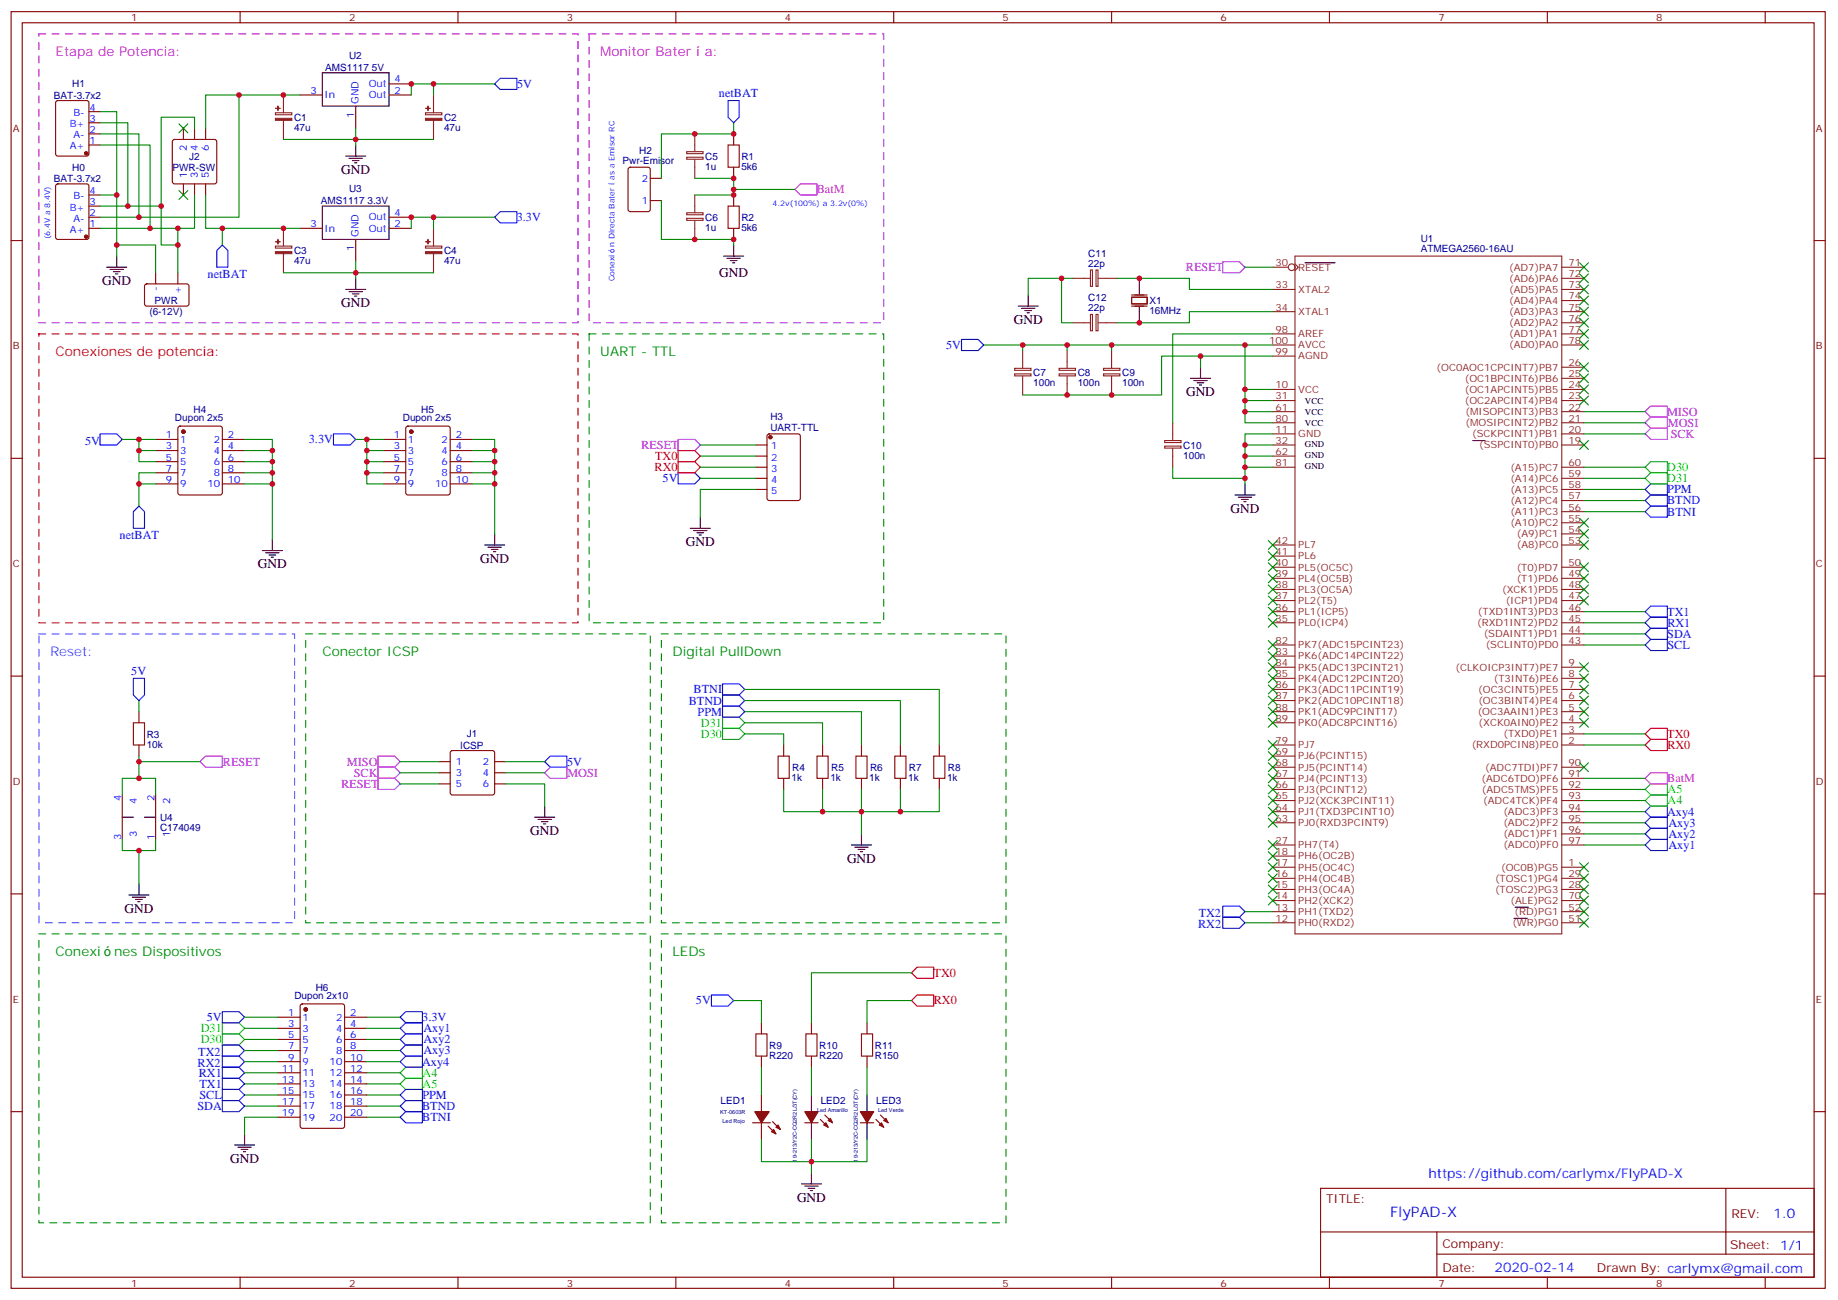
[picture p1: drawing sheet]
<svg xmlns="http://www.w3.org/2000/svg" width="583mm" height="413mm" viewBox="0 0 583 413" stroke-linecap="round" stroke-linejoin="round" font-family="sans-serif">
<path d="M12.3 10.8h171.1v91.7h-171.1zM187 10.8h93.5v91.7h-93.5z" fill="none" stroke="#90f" stroke-width=".35" stroke-dasharray="2.1 2.1"/>
<path d="M12.3 201.3h81.2v91.7h-81.2z" fill="none" stroke="#09f" stroke-width=".35" stroke-dasharray="2.1 2.1"/>
<path d="M187 106h93.5v91.7h-93.5zM97 201.3h109.4v91.7h-109.4zM209.9 201.3h109.4v91.7h-109.4zM12.3 296.5h194.1v91.7h-194.1zM209.9 296.5h109.4v91.7h-109.4z" fill="none" stroke="#090" stroke-width=".35" stroke-dasharray="2.1 2.1"/>
<path d="M12.3 106h171.1v91.7h-171.1z" fill="none" stroke="#f00" stroke-width=".35" stroke-dasharray="2.1 2.1"/>
<g fill="none" stroke="#870000" stroke-width=".35">
<path d="M3.5 3.7h575.8v405.3h-575.8zM7.1 7.2h568.6v398.3h-568.6zM76.2 3.7v3.5M145.3 3.7v3.5M214.5 3.7v3.5M283.6 3.7v3.5M352.8 3.7v3.5M421.9 3.7v3.5M491.1 3.7v3.5M560.2 3.7v3.5M17.9 32.1l.4-.2h9.2l.7 .5v16.5l-.4 .6-9.5 .1-.6-.5-.1-16.5zM28.2 39h3.5"/>
<path d="M28.2 35.5h3.5M95.2 30.2h7.1M112.9 33.7v7M123.5 30.2h7M123.5 26.6h7M17.9 58.6l.4-.2h9.2l.7 .4v16.5l-.4 .7h-9.5l-.6-.4-.1-16.5zM28.2 46h3.5M28.2 42.5h3.5M54.9 44.5l.5-.2h12.7l.5 .2 .2 .5v12.7l-.2 .5-.5 .2h-12.7l-.5-.2-.2-.5v-12.7zM58.2 40.7v3.6M58.2 58.4v3.5M61.7 40.7v3.6"/>
<path d="M61.7 58.4v3.5M65.3 40.7v3.6M65.3 58.4v3.5M199.6 53.3l.4-.2h5.7l.6 .4 .1 13-.5 .6-5.9 .1-.6-.5-.1-12.9zM206.4 56.6h3.5M232.8 42.5v3.5M232.8 53.1v3.5M3.5 76.4h3.6M28.2 72.5h3.5M28.2 69h3.5M28.2 65.4h3.5M28.2 61.9h3.5"/>
<path d="M95.2 72.5h7.1M112.9 76v7.1M123.5 72.5h7M123.5 69h7M206.4 63.7h3.5M232.8 61.9v3.5M232.8 72.5v3.5M575.7 76.4h3.6M46.1 90.3l.5-.2 12.9 .1 .5 .6-.1 6-.6 .4-13-.1-.4-.6v-5.7zM49.4 86.6v3.5M56.4 86.6v3.5M359.1 94.4h5v2.1h-5z"/>
<path d="M359.1 97.2h5M359.1 93.7h5M49.4 139.5h7M56.7 135.5l.4-.2h12.7l.7 .4 .1 20.8-.5 .6-13 .1-.6-.5-.1-20.7zM70.6 139.5h7M121.7 139.5h7.1M129 135.5l.5-.2h12.7l.6 .4 .1 20.8-.5 .6-12.9 .1-.7-.5v-20.7zM142.9 139.5h7M243.7 138l.4-.2h9.2l.6 .4 .1 20-.5 .7h-9.4l-.6-.4-.1-20zM3.5 145.5h3.6M49.4 143.1h7M49.4 146.6h7"/>
<path d="M49.4 150.1h7M49.4 153.6h7M70.6 143.1h7M70.6 146.6h7M70.6 150.1h7M70.6 153.6h7M121.7 143.1h7.1M121.7 146.6h7.1M121.7 150.1h7.1M121.7 153.6h7.1M142.9 143.1h7M142.9 146.6h7"/>
<path d="M142.9 150.1h7M142.9 153.6h7M239.9 141.3h3.5M239.9 144.8h3.5M239.9 148.3h3.5M239.9 151.9h3.5M239.9 155.4h3.5M575.7 145.5h3.6M3.5 214.7h3.6M575.7 214.7h3.6M44.1 226v3.5M44.1 236.5v3.6"/>
<path d="M143.1 238.5l.5-.2h12.7l.5 .2 .2 .5v12.7l-.2 .5-.5 .2h-12.7l-.5-.2-.2-.5v-12.7zM248.7 236.5v3.6M261.1 236.5v3.6M273.4 236.5v3.6M285.8 236.5v3.6M298.1 236.5v3.6M38.8 252.4v14.1M49.4 252.4v14.1M139.3 241.8h3.6M139.3 245.4h3.6M139.3 248.9h3.6M157 241.8h3.5"/>
<path d="M157 245.4h3.5M157 248.9h3.5M248.7 247.1v3.5M261.1 247.1v3.5M273.4 247.1v3.5M285.8 247.1v3.5M298.1 247.1v3.5M3.5 283.8h3.6M575.7 283.8h3.6M95.5 318.9l.5-.2h12.7l.6 .5 .1 38.3-.5 .7h-12.9l-.7-.4-.1-38.4zM88.2 323h7M88.2 326.5h7"/>
<path d="M88.2 330h7M88.2 333.6h7M88.2 337.1h7M109.4 323h7M109.4 326.5h7M109.4 330h7M109.4 333.6h7M109.4 337.1h7M241.7 324.7v3.6M241.7 335.3v3.5M257.5 324.7v3.6M257.5 335.3v3.5"/>
<path d="M275.2 324.7v3.6M275.2 335.3v3.5M3.5 353h3.6M88.2 340.6h7M88.2 344.1h7M88.2 347.7h7M88.2 351.2h7M88.2 354.7h7M109.4 340.6h7M109.4 344.1h7M109.4 347.7h7M109.4 351.2h7"/>
<path d="M109.4 354.7h7M238.8 356.5h5.7M241.7 347.7v5.3M241.7 356.5v5.3M243.8 357.5l2.4 2.5M245.2 356.1l2.4 2.5M255.4 356.5h4.2M260.3 355.4l2.5 2.5M261.8 354l2.4 2.5M273 356.5h4.3M278 355.4l2.5 2.5M279.4 354l2.5 2.5"/>
<path d="M575.7 353h3.6M419.1 377.3h156.6v28.2h-156.6zM547.7 377.3v20.9M419.1 391.1h156.5M456 398.2h119.6M456 391.1v14.2M76.2 405.5v3.5M145.3 405.5v3.5M214.5 405.5v3.5M283.6 405.5v3.5M352.8 405.5v3.5M421.9 405.5v3.5"/>
<path d="M491.1 405.5v3.5M560.2 405.5v3.5"/>
</g>
<g fill="none" stroke="#8c2424" stroke-width=".35">
<path d="M87.4 35.8h5.2v.6h-5.2zM90 30.2v5.6M90 38.3v6M135 35.8h5.2v.6h-5.2zM137.6 30.2v5.6M137.6 38.3v6M217.9 49.9h5.2v.7h-5.2zM217.9 48.2h5.2v.6h-5.2zM220.5 42.5v5.7M220.5 50.6v6M87.4 78.1h5.2v.7h-5.2zM90 72.5v5.6"/>
<path d="M135 78.1h5.2v.7h-5.2zM137.6 72.5v5.6M217.9 69.3h5.2v.7h-5.2zM217.9 67.6h5.2v.6h-5.2zM220.5 61.9v5.7M220.5 70v6M90 80.6v6M137.6 80.6v6M340.4 88.4h5.7M346.1 85.7h.6v5.2h-.6zM346.1 99.8h.6v5.2h-.6zM347.8 85.7h.7v5.2h-.7z"/>
<path d="M347.8 99.8h.7v5.2h-.7zM348.5 88.4h6M403.9 99h7.1M403.9 91.9h7.1M403.9 84.8h5M411 83.8l1 1-1 1.1M411 81.3h84.7v215.2h-84.7zM495.7 99h7M495.7 95.4h7M495.7 91.9h7M495.7 88.4h7M495.7 84.8h7"/>
<path d="M322 118.7h5.2v.6h-5.2zM322 116.9h5.2v.7h-5.2zM324.6 111.3v5.6M324.6 119.4v6M336.1 118.7h5.2v.6h-5.2zM336.1 116.9h5.2v.7h-5.2zM338.7 111.3v5.6M338.7 119.4v6M340.4 102.5h5.7M348.5 102.5h6M350.2 118.7h5.2v.6h-5.2zM350.2 116.9h5.2v.7h-5.2z"/>
<path d="M352.8 111.3v5.6M352.8 119.4v6M403.9 109.5h7.1M403.9 106h7.1M403.9 113.1h7.1M495.7 109.5h7M495.7 106h7M495.7 102.5h7M495.7 116.6h7M369.6 139.9h5.2v.6h-5.2zM372.2 134.2v5.7M403.9 130.7h7.1"/>
<path d="M403.9 134.2h7.1M403.9 123.6h7.1M403.9 127.2h7.1M403.9 137.8h7.1M495.7 130.7h7M495.7 134.2h7M495.7 123.6h7M495.7 120.1h7M495.7 127.2h7M495.7 137.8h7M369.6 141.6h5.2v.7h-5.2zM372.2 142.3v6"/>
<path d="M403.9 148.3h7.1M403.9 141.3h7.1M403.9 144.8h7.1M495.7 158.9h7M495.7 155.4h7M495.7 151.9h7M495.7 148.3h7M495.7 141.3h7M403.9 173h7.1M403.9 176.6h7.1M495.7 173h7M495.7 169.5h7"/>
<path d="M495.7 166h7M495.7 162.5h7M403.9 190.7h7.1M403.9 197.7h7.1M403.9 180.1h7.1M403.9 183.6h7.1M403.9 194.2h7.1M403.9 187.1h7.1M495.7 190.7h7M495.7 197.7h7M495.7 180.1h7M495.7 183.6h7"/>
<path d="M495.7 194.2h7M495.7 187.1h7M403.9 211.8h7.1M403.9 218.9h7.1M403.9 204.8h7.1M403.9 215.4h7.1M403.9 208.3h7.1M495.7 211.8h7M495.7 218.9h7M495.7 204.8h7M495.7 201.3h7M495.7 215.4h7"/>
<path d="M403.9 226h7.1M403.9 222.4h7.1M403.9 236.5h7.1M403.9 229.5h7.1M495.7 226h7M495.7 222.4h7M495.7 236.5h7M495.7 233h7M495.7 229.5h7M403.9 257.7h7.1M403.9 254.2h7.1M403.9 250.6h7.1"/>
<path d="M403.9 247.1h7.1M403.9 243.6h7.1M403.9 240.1h7.1M495.7 257.7h7M495.7 254.2h7M495.7 250.6h7M495.7 247.1h7M495.7 243.6h7M403.9 268.3h7.1M403.9 261.2h7.1M403.9 275.3h7.1M403.9 278.9h7.1"/>
<path d="M403.9 271.8h7.1M495.7 268.3h7M495.7 264.8h7M495.7 261.2h7M495.7 275.3h7M495.7 278.9h7M403.9 285.9h7.1M403.9 289.5h7.1M403.9 282.4h7.1M403.9 293h7.1M495.7 285.9h7M495.7 289.5h7"/>
<path d="M495.7 282.4h7M495.7 293h7"/>
<circle cx="409.9" cy="84.8" r="1.06"/>
</g>
<g fill="none" stroke="#000" stroke-width=".35">
<path d="M102.3 23.1h21.2v10.6h-21.2zM109.7 49.6h6.4M110.8 50.3h4.2M111.8 51h2.1M112.5 51.7h.7M112.9 46v3.6M102.3 65.4h21.2v10.6h-21.2zM232.8 77.8v3.5M33.9 84.8h6.3M34.9 85.5h4.3M36 86.3h2.1M36.7 87h.7"/>
<path d="M37 81.3v3.5M109.7 91.9h6.4M110.8 92.6h4.2M111.8 93.3h2.1M112.5 94h.7M112.9 88.4v3.5M229.7 81.3h6.3M230.7 82h4.2M231.8 82.7h2.1M232.5 83.4h.7M323.1 97.2h6.4M324.2 97.9h4.2"/>
<path d="M325.3 98.6h2.1M326 99.3h.7M326.3 93.7v3.5M361.6 88.4v4.9M361.6 97.5v5M414.2 83.4h9.5M381 116.6v3.5M377.8 120.1h6.4M378.9 120.8h4.2M379.9 121.5h2.2M380.6 122.2h.8M467.4 139.9h3.9"/>
<path d="M391.9 157.2h6.4M393 157.9h4.2M394.1 158.6h2.1M394.8 159.3h.7M395.1 153.6v3.6M83.3 174.8h6.3M84.3 175.5h4.2M85.4 176.2h2.1M86.1 176.9h.7M86.4 171.3v3.5M153.8 173h6.4M154.9 173.7h4.2"/>
<path d="M155.9 174.4h2.1M156.6 175.2h.7M157 169.5v3.5M219.1 167.7h6.3M220.1 168.5h4.3M221.2 169.2h2.1M221.9 169.9h.7M222.2 164.2v3.5M38.8 259.5h3.5M45.9 259.5h3.5M169.7 259.5h6.3M172.9 255.9v3.6"/>
<path d="M170.7 260.2h4.3M171.8 260.9h2.1M172.5 261.6h.7M270.2 268.3h6.4M271.3 269h4.2M272.3 269.7h2.2M273 270.4h.8M273.4 264.8v3.5M40.9 284.2h6.4M42 284.9h4.2M43 285.6h2.2M43.7 286.3h.7"/>
<path d="M44.1 280.6v3.6M480.5 291.6h4.2M480.8 288h4.3M257.5 347.7v5.3M257.5 356.5v5.3M275.2 347.7v5.3M275.2 356.5v5.3M74.4 363.5h6.4M75.5 364.2h4.2M76.6 364.9h2.1M77.3 365.7h.7M77.6 360v3.5"/>
<path d="M254.4 375.9h6.3M255.4 376.6h4.2M256.5 377.3h2.1M257.2 378h.7M257.5 372.4v3.5"/>
</g>
<g fill="#870000" stroke="#870000" stroke-width=".35">
<path d="M244.8 359.3l.7-.7 .7 1.4z"/>
<path d="M246.2 357.9l.7-.7 .7 1.4z"/>
<path d="M239.5 353h4.6l-2.4 3.5z"/>
<path d="M255.4 353h4.2l-2.1 3.5z"/>
<path d="M261.4 357.2l.7-.7 .7 1.4z"/>
<path d="M262.8 355.8l.7-.7 .7 1.4z"/>
<path d="M273 353h4.3l-2.1 3.5z"/>
<path d="M279.8 356.5l.7 1.4-1.5-.7z"/>
<path d="M280.5 355.8l.7-.7 .7 1.4z"/>
<circle cx="27.3" cy="75.1" r=".53"/>
<circle cx="27.3" cy="48.7" r=".53"/>
<circle cx="244.5" cy="138.8" r=".53"/>
<circle cx="58.2" cy="137.1" r=".53"/>
<circle cx="130.5" cy="137.1" r=".53"/>
<circle cx="97" cy="320.5" r=".53"/>
</g>
<path d="M231.1 46h3.5v7.1h-3.5zM231.1 65.4h3.5v7.1h-3.5zM42.3 229.5h3.6v7h-3.6zM246.9 240.1h3.6v7h-3.6zM259.3 240.1h3.5v7h-3.5zM271.6 240.1h3.6v7h-3.6zM284 240.1h3.5v7h-3.5zM296.3 240.1h3.6v7h-3.6zM239.9 328.3h3.5v7h-3.5zM255.8 328.3h3.5v7h-3.5zM273.4 328.3h3.5v7h-3.5z" fill="none" stroke="#a10000" stroke-width=".35"/>
<g fill="#8c2424" stroke="#8c2424" stroke-width=".35">
<path d="M87.4 37.6h5.2v.6h-5.2z"/>
<path d="M87.5 34.4h1.4z"/>
<path d="M88.2 33.7v1.4z"/>
<path d="M135 37.6h5.2v.6h-5.2z"/>
<path d="M135.1 34.4h1.4z"/>
<path d="M135.8 33.7l.1 1.4z"/>
<path d="M87.4 79.9h5.2v.6h-5.2z"/>
<path d="M87.5 76.7l1.4 .1z"/>
<path d="M88.2 76v1.4z"/>
<path d="M135 79.9h5.2v.6h-5.2z"/>
<path d="M135.1 76.7l1.4 .1z"/>
<path d="M135.8 76l.1 1.4z"/>
</g>
<g fill="none" stroke="#00f" stroke-width=".35">
<path d="M157 26.6l1.7-1.7h5.3v3.5h-5.3zM231.1 31.9h3.5v5.3l-1.8 1.8-1.7-1.8zM70.6 77.8l1.7 1.8v5.2h-3.5v-5.2zM157 69l1.7-1.8h5.3v3.5h-5.3zM305.2 107.8h5.2l1.8 1.7-1.8 1.8h-5.2zM31.7 137.8h5.3l1.8 1.7-1.8 1.8h-5.3zM105.8 137.8h5.3l1.8 1.7-1.8 1.8h-5.3zM215.2 150.1h5.3l1.7 1.8-1.7 1.7h-5.3zM522.1 155.4l1.8-1.8h5.3v3.6h-5.3zM522.1 158.9l1.8-1.7h5.3v3.5h-5.3zM44.1 160.7l1.8 1.8v5.2h-3.6v-5.2zM522.1 162.5l1.8-1.8h5.3v3.5h-5.3z"/>
<path d="M522.1 194.2l1.8-1.8h5.3v3.6h-5.3zM522.1 197.7l1.8-1.7h5.3v3.5h-5.3zM42.3 215.4h3.6v5.3l-1.8 1.7-1.8-1.7zM229.3 217.1h5.3l1.8 1.8-1.8 1.8h-5.3zM522.1 201.3l1.8-1.8h5.3v3.5h-5.3zM522.1 204.8l1.8-1.8h5.3v3.6h-5.3zM229.3 220.7h5.3l1.8 1.7-1.8 1.8h-5.3zM229.3 224.2h5.3l1.8 1.8-1.8 1.7h-5.3zM172.9 241.8l1.7-1.7h5.3v3.5h-5.3zM522.1 257.7l1.8-1.8h5.3v3.6h-5.3zM522.1 261.2l1.8-1.7h5.3v3.5h-5.3zM522.1 264.8l1.8-1.8h5.3v3.5h-5.3z"/>
<path d="M522.1 268.3l1.8-1.8h5.3v3.6h-5.3zM388.1 287.7h5.2l1.8 1.8-1.8 1.7h-5.2zM388.1 291.2h5.2l1.8 1.8-1.8 1.7h-5.2zM225.8 315.9h5.3l1.7 1.8-1.7 1.7h-5.3zM70.6 338.8h5.2l1.8 1.8-1.8 1.8h-5.2zM70.6 335.3h5.2l1.8 1.8-1.8 1.7h-5.2zM70.6 331.8h5.2l1.8 1.8-1.8 1.7h-5.2zM70.6 321.2h5.2l1.8 1.8-1.8 1.7h-5.2zM127 326.5l1.8-1.8h5.3v3.6h-5.3zM127 330l1.8-1.7h5.3v3.5h-5.3zM127 333.6l1.8-1.8h5.3v3.5h-5.3zM127 337.1l1.8-1.8h5.3v3.5h-5.3z"/>
<path d="M127 323l1.8-1.8h5.3v3.5h-5.3zM70.6 345.9h5.2l1.8 1.8-1.8 1.7h-5.2zM70.6 349.4h5.2l1.8 1.8-1.8 1.8h-5.2zM70.6 342.4h5.2l1.8 1.7-1.8 1.8h-5.2zM127 351.2l1.8-1.8h5.3v3.6h-5.3zM128.8 353h5.3v3.5h-5.3l-1.8-1.8zM128.8 345.9h5.3v3.5h-5.3l-1.8-1.7z"/>
</g>
<path d="M388.1 83.1h5.2l1.8 1.7-1.8 1.8h-5.2zM215.2 139.5h5.3l1.7 1.8-1.7 1.8h-5.3zM522.1 137.8l1.8-1.8h5.3v3.5h-5.3zM522.1 134.2l1.8-1.7h5.3v3.5h-5.3zM522.1 130.7l1.8-1.8h5.3v3.6h-5.3zM63.5 241.8l1.8-1.7h5.3v3.5h-5.3zM119.9 247.1h5.3l1.8 1.8-1.8 1.7h-5.3zM119.9 240.1h5.3l1.8 1.7-1.8 1.8h-5.3zM119.9 243.6h5.3l1.8 1.8-1.8 1.7h-5.3zM172.9 245.4l1.7-1.8h5.3v3.5h-5.3z" fill="none" stroke="#90f" stroke-width=".35"/>
<path d="M522.1 151.9l1.8-1.8h5.3v3.5h-5.3zM522.1 148.3l1.8-1.7h5.3v3.5h-5.3zM229.3 231.2h5.3l1.8 1.8-1.8 1.8h-5.3zM229.3 227.7h5.3l1.8 1.8-1.8 1.7h-5.3zM522.1 250.6l1.8-1.7h5.3v3.5h-5.3zM522.1 254.2l1.8-1.8h5.3v3.5h-5.3zM70.6 328.3h5.2l1.8 1.7-1.8 1.8h-5.2zM70.6 324.7h5.2l1.8 1.8-1.8 1.8h-5.2zM127 340.6l1.8-1.8h5.3v3.6h-5.3zM127 344.1l1.8-1.7h5.3v3.5h-5.3z" fill="none" stroke="#0f0" stroke-width=".35"/>
<path d="M252.2 60.1l1.8-1.7h5.3v3.5h-5.3zM522.1 247.1l1.8-1.7h5.3v3.5h-5.3z" fill="none" stroke="#f0f" stroke-width=".35"/>
<path d="M215.2 143.1h5.3l1.7 1.7-1.7 1.8h-5.3zM215.2 146.6h5.3l1.7 1.7-1.7 1.8h-5.3zM522.1 236.5l1.8-1.7h5.3v3.5h-5.3zM522.1 233l1.8-1.8h5.3v3.6h-5.3zM289.3 308.9l1.7-1.8h5.3v3.5h-5.3zM289.3 317.7l1.7-1.8h5.3v3.5h-5.3z" fill="none" stroke="#f00" stroke-width=".35"/>
<g fill="none" stroke="#008700" stroke-width=".35">
<path d="M31.7 35.5h5.3v26.4M31.7 39h8.9v26.4M75.8 30.2v38.8h-44.1M95.2 30.2h-29.9v10.5M130.5 30.2v-3.6h7.1v3.6M137.6 26.6h19.4M232.8 39v3.5h-22.9v14.1M31.7 42.5h12.4v26.5M31.7 46h15.9v26.5M61.7 40.7v-3.5h-10.5v28.2h-19.5M90 44.3h47.6M112.9 40.7v5.3"/>
<path d="M220.5 56.6h12.3v5.3h-12.3M31.7 61.9h5.3v19.4M37 77.8h12.4v8.8M51.2 65.4v12.4h5.2M56.4 72.5v14.1M61.7 61.9v10.6h-30M65.3 61.9v10.6h29.9M70.6 72.5v5.3M130.5 72.5v-3.5h7.1v3.5M137.6 69h19.4M209.9 63.7v12.3h22.9v1.8M232.8 60.1h19.4"/>
<path d="M90 86.6h47.6M112.9 83.1v5.3M336.9 88.4v14.1h3.5M340.4 88.4h-14.1v5.3M354.5 88.4h23v3.5h26.4M395.1 84.8h8.8M403.9 99h-26.4v3.5h-23M312.2 109.5h12.4M338.7 109.5v1.8M352.8 109.5v1.8M381 113.1v3.5M395.1 109.5h-70.5v1.8"/>
<path d="M403.9 109.5h-8.8v14.1h8.8M403.9 113.1h-35.2v12.3h-44.1M403.9 106h-31.7v28.2M38.8 139.5h10.6M44.1 139.5v3.6h5.3M77.6 139.5h8.8v31.8M112.9 139.5h8.8M116.4 139.5v3.6h5.3M149.9 139.5h7.1v30M395.1 123.6v3.6h8.8M395.1 127.2v3.5h8.8M395.1 130.7v3.5h8.8"/>
<path d="M403.9 137.8h-8.8v3.5h8.8M502.7 130.7h19.4M502.7 134.2h19.4M502.7 137.8h19.4M44.1 143.1v3.5h5.3M49.4 153.6h-5.3v7.1M49.4 150.1h-5.3v3.5M77.6 143.1h8.8M77.6 146.6h8.8M77.6 150.1h8.8M77.6 153.6h8.8M116.4 143.1v3.5h5.3"/>
<path d="M116.4 146.6v3.5h5.3M116.4 150.1v3.5h5.3M149.9 143.1h7.1M149.9 146.6h7.1M149.9 150.1h7.1M149.9 153.6h7.1M222.2 148.3h17.7M222.2 151.9h17.7M222.2 141.3h17.7M222.2 144.8h17.7M239.9 155.4h-17.7v8.8M372.2 148.3v3.6h22.9"/>
<path d="M395.1 141.3v3.5h8.8M395.1 144.8v3.5h8.8M395.1 148.3v5.3M502.7 155.4h19.4M502.7 158.9h19.4M502.7 148.3h19.4M502.7 151.9h19.4M502.7 162.5h19.4M502.7 194.2h19.4M502.7 197.7h19.4M236.4 218.9h61.7v17.6M502.7 204.8h19.4"/>
<path d="M502.7 201.3h19.4M44.1 222.4v3.6M236.4 233h12.3v3.5M236.4 229.5h24.7v7M236.4 226h37v10.5M236.4 222.4h49.4v14.1M502.7 233h19.4M502.7 236.5h19.4M44.1 240.1v7h-5.3v5.3M44.1 247.1h5.3v5.3M44.1 241.8h19.4M127 241.8h12.3"/>
<path d="M127 248.9h12.3M127 245.4h12.3M160.5 248.9h12.4v7M160.5 241.8h12.4M160.5 245.4h12.4M248.7 250.6v7.1h12.4M261.1 250.6v7.1h24.7v-7.1M273.4 250.6v14.2M298.1 250.6v7.1h-12.3M502.7 257.7h19.4M502.7 250.6h19.4M502.7 254.2h19.4"/>
<path d="M502.7 247.1h19.4M38.8 266.5v3.6h5.3v10.5M49.4 266.5v3.6h-5.3M502.7 261.2h19.4M502.7 264.8h19.4M502.7 268.3h19.4M395.1 289.5h8.8M395.1 293h8.8M232.8 317.7h8.9v7M289.3 317.7h-14.1v7M289.3 308.9h-31.8v15.8M77.6 337.1h10.6"/>
<path d="M77.6 333.6h10.6M77.6 330h10.6M77.6 326.5h10.6M77.6 323h10.6M116.4 337.1h10.6M116.4 333.6h10.6M116.4 330h10.6M116.4 326.5h10.6M116.4 323h10.6M241.7 338.8v8.9M257.5 338.8v8.9M275.2 338.8v8.9"/>
<path d="M77.6 351.2h10.6M77.6 347.7h10.6M77.6 344.1h10.6M77.6 340.6h10.6M88.2 354.7h-10.6v5.3M116.4 351.2h10.6M116.4 347.7h10.6M116.4 344.1h10.6M116.4 340.6h10.6M116.4 354.7h10.6M241.7 361.8v7h33.5v-7M257.5 361.8v10.6"/>
</g>
<g fill="#c00">
<circle cx="352.8" cy="125.4" r=".88"/>
<circle cx="232.8" cy="61.9" r=".88"/>
<circle cx="232.8" cy="76" r=".88"/>
<circle cx="261.1" cy="257.7" r=".88"/>
<circle cx="285.8" cy="257.7" r=".88"/>
<circle cx="220.5" cy="42.5" r=".88"/>
<circle cx="381" cy="113.1" r=".88"/>
<circle cx="395.1" cy="144.8" r=".88"/>
<circle cx="395.1" cy="148.3" r=".88"/>
<circle cx="51.2" cy="65.4" r=".88"/>
<circle cx="56.4" cy="77.8" r=".88"/>
<circle cx="37" cy="77.8" r=".88"/>
<circle cx="116.4" cy="146.6" r=".88"/>
<circle cx="116.4" cy="139.5" r=".88"/>
<circle cx="44.1" cy="153.6" r=".88"/>
<circle cx="44.1" cy="139.5" r=".88"/>
<circle cx="157" cy="150.1" r=".88"/>
<circle cx="157" cy="143.1" r=".88"/>
<circle cx="86.4" cy="153.6" r=".88"/>
<circle cx="86.4" cy="146.6" r=".88"/>
<circle cx="40.6" cy="65.4" r=".88"/>
<circle cx="44.1" cy="241.8" r=".88"/>
<circle cx="44.1" cy="247.1" r=".88"/>
<circle cx="44.1" cy="270.1" r=".88"/>
<circle cx="361.6" cy="102.5" r=".88"/>
<circle cx="361.6" cy="88.4" r=".88"/>
<circle cx="395.1" cy="151.9" r=".88"/>
<circle cx="324.6" cy="109.5" r=".88"/>
<circle cx="352.8" cy="109.5" r=".88"/>
<circle cx="395.1" cy="141.3" r=".88"/>
<circle cx="395.1" cy="130.7" r=".88"/>
<circle cx="395.1" cy="123.6" r=".88"/>
<circle cx="75.8" cy="30.2" r=".88"/>
<circle cx="112.9" cy="44.3" r=".88"/>
<circle cx="112.9" cy="86.6" r=".88"/>
<circle cx="137.6" cy="69" r=".88"/>
<circle cx="137.6" cy="26.6" r=".88"/>
<circle cx="232.8" cy="60.1" r=".88"/>
<circle cx="130.5" cy="69" r=".88"/>
<circle cx="130.5" cy="26.6" r=".88"/>
<circle cx="70.6" cy="72.5" r=".88"/>
<circle cx="395.1" cy="127.2" r=".88"/>
<circle cx="395.1" cy="109.5" r=".88"/>
<circle cx="338.7" cy="109.5" r=".88"/>
<circle cx="336.9" cy="88.4" r=".88"/>
<circle cx="37" cy="61.9" r=".88"/>
<circle cx="44.1" cy="69" r=".88"/>
<circle cx="47.6" cy="72.5" r=".88"/>
<circle cx="86.4" cy="143.1" r=".88"/>
<circle cx="86.4" cy="150.1" r=".88"/>
<circle cx="157" cy="146.6" r=".88"/>
<circle cx="157" cy="153.6" r=".88"/>
<circle cx="44.1" cy="143.1" r=".88"/>
<circle cx="116.4" cy="143.1" r=".88"/>
<circle cx="116.4" cy="150.1" r=".88"/>
<circle cx="56.4" cy="72.5" r=".88"/>
<circle cx="220.5" cy="76" r=".88"/>
<circle cx="273.4" cy="257.7" r=".88"/>
<circle cx="232.8" cy="56.6" r=".88"/>
<circle cx="232.8" cy="42.5" r=".88"/>
<circle cx="338.7" cy="125.4" r=".88"/>
<circle cx="257.5" cy="368.8" r=".88"/>
<circle cx="90" cy="30.2" r=".88"/>
<circle cx="90" cy="72.5" r=".88"/>
</g>
<g fill="#c00" stroke="#008700" stroke-width=".35">
<path d="M402.5 171.6l2.8 2.8zM405.3 171.6l-2.8 2.8z"/>
<path d="M402.5 175.2l2.8 2.8zM405.3 175.2l-2.8 2.8z"/>
<path d="M402.5 178.7l2.8 2.8zM405.3 178.7l-2.8 2.8z"/>
<path d="M402.5 182.2l2.8 2.8zM405.3 182.2l-2.8 2.8z"/>
<path d="M402.5 185.7l2.8 2.9zM402.5 188.6l2.8-2.9z"/>
<path d="M402.5 189.3l2.8 2.8zM405.3 189.3l-2.8 2.8z"/>
<path d="M402.5 192.8l2.8 2.8zM402.5 195.6l2.8-2.8z"/>
<path d="M402.5 196.3l2.8 2.8zM405.3 196.3l-2.8 2.8z"/>
<path d="M402.5 203.4l2.8 2.8zM405.3 203.4l-2.8 2.8z"/>
<path d="M402.5 206.9l2.8 2.8zM405.3 206.9l-2.8 2.8z"/>
<path d="M402.5 210.4l2.8 2.9zM405.3 210.4l-2.8 2.9z"/>
<path d="M402.5 214l2.8 2.8zM405.3 214l-2.8 2.8z"/>
<path d="M402.5 217.5l2.8 2.8zM402.5 220.3l2.8-2.8z"/>
<path d="M402.5 221l2.8 2.8zM405.3 221l-2.8 2.8z"/>
<path d="M402.5 224.5l2.8 2.9zM402.5 227.4l2.8-2.9z"/>
<path d="M402.5 228.1l2.8 2.8zM405.3 228.1l-2.8 2.8z"/>
<path d="M402.5 235.1l2.8 2.8zM405.3 235.1l-2.8 2.8z"/>
<path d="M402.5 238.7l2.8 2.8zM402.5 241.5l2.8-2.8z"/>
<path d="M402.5 242.2l2.8 2.8zM405.3 242.2l-2.8 2.8z"/>
<path d="M402.5 245.7l2.8 2.8zM405.3 245.7l-2.8 2.8z"/>
<path d="M402.5 249.2l2.8 2.9zM402.5 252.1l2.8-2.9z"/>
<path d="M402.5 252.8l2.8 2.8zM405.3 252.8l-2.8 2.8z"/>
<path d="M402.5 256.3l2.8 2.8zM405.3 256.3l-2.8 2.8z"/>
<path d="M402.5 259.8l2.8 2.8zM405.3 259.8l-2.8 2.8z"/>
<path d="M402.5 266.9l2.8 2.8zM402.5 269.7l2.8-2.8z"/>
<path d="M402.5 270.4l2.8 2.8zM405.3 270.4l-2.8 2.8z"/>
<path d="M402.5 273.9l2.8 2.9zM405.3 273.9l-2.8 2.9z"/>
<path d="M402.5 277.5l2.8 2.8zM405.3 277.5l-2.8 2.8z"/>
<path d="M402.5 281l2.8 2.8zM402.5 283.8l2.8-2.8z"/>
<path d="M402.5 284.5l2.8 2.8zM405.3 284.5l-2.8 2.8z"/>
<path d="M501.3 83.4l2.8 2.9zM504.1 83.4l-2.8 2.9z"/>
<path d="M501.3 87l2.8 2.8zM504.1 87l-2.8 2.8z"/>
<path d="M501.3 90.5l2.8 2.8zM504.1 90.5l-2.8 2.8z"/>
<path d="M501.3 94l2.8 2.8zM504.1 94l-2.8 2.8z"/>
<path d="M501.3 97.5l2.8 2.9zM504.1 97.5l-2.8 2.9z"/>
<path d="M501.3 101.1l2.8 2.8zM504.1 101.1l-2.8 2.8z"/>
<path d="M501.3 104.6l2.8 2.8zM501.3 107.4l2.8-2.8z"/>
<path d="M501.3 108.1l2.8 2.8zM501.3 110.9l2.8-2.8z"/>
<path d="M501.3 115.2l2.8 2.8zM504.1 115.2l-2.8 2.8z"/>
<path d="M501.3 118.7l2.8 2.8zM504.1 118.7l-2.8 2.8z"/>
<path d="M501.3 122.2l2.8 2.9zM504.1 122.2l-2.8 2.9z"/>
<path d="M501.3 125.8l2.8 2.8zM504.1 125.8l-2.8 2.8z"/>
<path d="M501.3 139.9l2.8 2.8zM501.3 142.7l2.8-2.8z"/>
<path d="M501.3 164.6l2.8 2.8zM504.1 164.6l-2.8 2.8z"/>
<path d="M501.3 168.1l2.8 2.8zM504.1 168.1l-2.8 2.8z"/>
<path d="M501.3 171.6l2.8 2.8zM501.3 174.4l2.8-2.8z"/>
<path d="M501.3 178.7l2.8 2.8zM504.1 178.7l-2.8 2.8z"/>
<path d="M501.3 182.2l2.8 2.8zM501.3 185l2.8-2.8z"/>
<path d="M501.3 185.7l2.8 2.9zM504.1 185.7l-2.8 2.9z"/>
<path d="M501.3 189.3l2.8 2.8zM501.3 192.1l2.8-2.8z"/>
<path d="M501.3 210.4l2.8 2.9zM504.1 210.4l-2.8 2.9z"/>
<path d="M501.3 214l2.8 2.8zM501.3 216.8l2.8-2.8z"/>
<path d="M501.3 217.5l2.8 2.8zM504.1 217.5l-2.8 2.8z"/>
<path d="M501.3 221l2.8 2.8zM504.1 221l-2.8 2.8z"/>
<path d="M501.3 224.5l2.8 2.9zM504.1 224.5l-2.8 2.9z"/>
<path d="M501.3 228.1l2.8 2.8zM504.1 228.1l-2.8 2.8z"/>
<path d="M501.3 242.2l2.8 2.8zM504.1 242.2l-2.8 2.8z"/>
<path d="M501.3 273.9l2.8 2.9zM504.1 273.9l-2.8 2.9z"/>
<path d="M501.3 277.5l2.8 2.8zM504.1 277.5l-2.8 2.8z"/>
<path d="M501.3 281l2.8 2.8zM501.3 283.8l2.8-2.8z"/>
<path d="M501.3 284.5l2.8 2.8zM504.1 284.5l-2.8 2.8z"/>
<path d="M501.3 288l2.8 2.9zM504.1 288l-2.8 2.9z"/>
<path d="M501.3 291.6l2.8 2.8zM504.1 291.6l-2.8 2.8z"/>
<path d="M56.8 39.3l2.8 2.9zM59.6 39.3l-2.8 2.9z"/>
<path d="M56.8 60.5l2.8 2.8zM56.8 63.3l2.8-2.8z"/>
</g>
<text font-size="4.6" fill="#00f" x="441.2" y="386.3">FlyPAD-X</text>
<g font-size="4.2" fill="#f0f">
<text x="17.6" y="17.8">Etapa de Potencia:</text>
<text x="190.5" y="17.8">Monitor Bater</text>
<text x="223.7" y="17.8">a:</text>
</g>
<g font-size="4.2">
<text x="108.3" y="55.2">GND</text>
<text x="228.2" y="88">GND</text>
<text x="32.5" y="90.5">GND</text>
<text x="108.3" y="97.5">GND</text>
<text x="321.7" y="102.8">GND</text>
<text x="376.4" y="125.8">GND</text>
<text x="390.5" y="162.8">GND</text>
<text x="217.7" y="173.4">GND</text>
<text x="152.4" y="178.7">GND</text>
<text x="81.8" y="180.4">GND</text>
<text x="168.3" y="265.1">GND</text>
<text x="268.8" y="273.9">GND</text>
<text x="39.5" y="289.8">GND</text>
<text x="73" y="369.2">GND</text>
<text x="252.9" y="381.5">GND</text>
</g>
<text font-size="4.2" fill="#f00" x="17.6" y="113.1">Conexiones de potencia:</text>
<g font-size="4.2" fill="#090">
<text x="190.5" y="113.1">UART - TTL</text>
<text x="102.3" y="208.3">Conector ICSP</text>
<text x="213.4" y="208.3">Digital PullDown</text>
<text x="17.6" y="303.6">Conexi</text>
<text x="36.2" y="303.6">nes Dispositivos</text>
<text x="213.4" y="303.6">LEDs</text>
</g>
<text font-size="4.2" fill="#09f" x="15.9" y="208.3">Reset:</text>
<g font-size="4.2" fill="#00f">
<text x="453.3" y="374.1">https://github.com/carlymx/FlyPAD-X</text>
<text x="562.9" y="386.6">1.0</text>
<text x="474.4" y="403.9">2020-02-14</text>
</g>
<g font-size="3.9" fill="#00f">
<text x="164.1" y="27.9">5V</text>
<text x="228.2" y="30.9">netBAT</text>
<text x="164" y="70.2">3.3V</text>
<text x="65.9" y="88.4">netBAT</text>
<text x="300.2" y="110.8">5V</text>
<text x="27" y="141.3">5V</text>
<text x="98" y="140.8">3.3V</text>
<text x="210.3" y="153.1">5V</text>
<text x="529.1" y="160.2">BTND</text>
<text x="529.2" y="156.6">PPM</text>
<text x="529.1" y="163.7">BTNI</text>
<text x="38" y="171.3">netBAT</text>
<text x="529.1" y="195.4">TX1</text>
<text x="529.1" y="202.5">SDA</text>
<text x="529.2" y="199">RX1</text>
<text x="529.2" y="206">SCL</text>
<text x="41.7" y="214.2">5V</text>
<text x="220.1" y="220.2">BTNI</text>
<text x="218.6" y="223.7">BTND</text>
<text x="221.4" y="227.2">PPM</text>
<text x="180" y="243.1">5V</text>
<text x="529.1" y="258.9">Axy4</text>
<text x="529.5" y="262.5">Axy3</text>
<text x="529.5" y="266">Axy2</text>
<text x="529.5" y="269.5">Axy1</text>
<text x="380.4" y="291.2">TX2</text>
<text x="380.2" y="294.7">RX2</text>
<text x="220.9" y="318.9">5V</text>
<text x="65.6" y="324.2">5V</text>
<text x="134" y="324.2">3.3V</text>
<text x="134.4" y="327.7">Axy1</text>
<text x="62.9" y="335.3">TX2</text>
<text x="134.4" y="331.3">Axy2</text>
<text x="134.4" y="334.8">Axy3</text>
<text x="62.7" y="338.8">RX2</text>
<text x="63.1" y="341.8">RX1</text>
<text x="134" y="338.3">Axy4</text>
<text x="63.3" y="345.4">TX1</text>
<text x="62.7" y="352.4">SDA</text>
<text x="63.3" y="348.9">SCL</text>
<text x="134" y="352.4">BTND</text>
<text x="134" y="348.9">PPM</text>
<text x="134" y="356">BTNI</text>
</g>
<g font-size="3.9" fill="#f0f">
<text x="259.2" y="61.4">BatM</text>
<text x="529.1" y="248.4">BatM</text>
</g>
<g font-size="3.9" fill="#90f">
<text x="376.4" y="86.1">RESET</text>
<text x="529.1" y="131.9">MISO</text>
<text x="529.3" y="135.5">MOSI</text>
<text x="203.5" y="142.5">RESET</text>
<text x="530.2" y="139">SCK</text>
<text x="70.7" y="243.1">RESET</text>
<text x="110.1" y="243.1">MISO</text>
<text x="108.3" y="250.1">RESET</text>
<text x="112.3" y="246.6">SCK</text>
<text x="180.1" y="246.6">MOSI</text>
</g>
<g font-size="3.9" fill="#f00">
<text x="207.7" y="149.6">RX0</text>
<text x="207.9" y="146">TX0</text>
<text x="529.1" y="234.3">TX0</text>
<text x="529.2" y="237.8">RX0</text>
<text x="296.3" y="310.1">TX0</text>
<text x="296.3" y="318.9">RX0</text>
</g>
<g font-size="3.9" fill="#0f0">
<text x="529.1" y="149.6">D30</text>
<text x="529.1" y="153.1">D31</text>
<text x="222.5" y="230.7">D31</text>
<text x="222.5" y="234.3">D30</text>
<text x="529.2" y="251.9">A5</text>
<text x="529.2" y="255.4">A4</text>
<text x="63.7" y="327.7">D31</text>
<text x="63.7" y="331.3">D30</text>
<text x="134.1" y="341.8">A4</text>
<text x="134.1" y="345.4">A5</text>
</g>
<g font-size="3.9" fill="#800">
<text x="420.9" y="381.9">TITLE:</text>
<text x="549.5" y="386.6">REV:</text>
<text x="457.8" y="396.1">Company:</text>
<text x="549.1" y="396.7">Sheet: 1/1</text>
<text x="457.8" y="403.8">Date:</text>
<text x="506.8" y="403.8">Drawn By: carlymx@gmail.com</text>
</g>
<g font-size="3.2" fill="#800">
<text x="41.6" y="6.7">1</text>
<text x="110.8" y="6.7">2</text>
<text x="179.9" y="6.7">3</text>
<text x="249.1" y="6.7">4</text>
<text x="318.2" y="6.7">5</text>
<text x="387.3" y="6.7">6</text>
<text x="456.5" y="6.7">7</text>
<text x="525.6" y="6.7">8</text>
<text x="4.1" y="41.8">A</text>
<text x="576.3" y="41.8">A</text>
<text x="4.1" y="110.9">B</text>
<text x="576.3" y="110.9">B</text>
<text x="4.1" y="180.1">C</text>
<text x="576.3" y="180.1">C</text>
<text x="4.1" y="249.2">D</text>
<text x="576.3" y="249.2">D</text>
<text x="4.1" y="318.4">E</text>
<text x="576.3" y="318.4">E</text>
<text x="41.6" y="408.5">1</text>
<text x="110.8" y="408.5">2</text>
<text x="179.9" y="408.5">3</text>
<text x="249.1" y="408.5">4</text>
<text x="318.2" y="408.5">5</text>
<text x="387.3" y="408.5">6</text>
<text x="456.5" y="408.5">7</text>
<text x="525.6" y="408.5">8</text>
</g>
<g font-size="3.2" fill="#000080">
<text x="103.2" y="22.5">AMS1117 5V</text>
<text x="110.8" y="18.7">U2</text>
<text x="22.9" y="27.7">H1</text>
<text x="17.1" y="31.3">BAT-3.7x2</text>
<text x="93.3" y="41.6">47u</text>
<text x="93.3" y="38.3">C1</text>
<text x="140.9" y="41.6">47u</text>
<text x="140.9" y="38.3">C2</text>
<text x="60" y="50.7">J2</text>
<text x="197.6" y="52">Pwr-Emisor</text>
<text x="202.9" y="48.9">H2</text>
<text x="223.8" y="53.9">1u</text>
<text x="223.8" y="50.7">C5</text>
<text x="235.3" y="53.9">5k6</text>
<text x="235.3" y="50.7">R1</text>
<text x="17.1" y="57.8">BAT-3.7x2</text>
<text x="22.9" y="54.2">H0</text>
<text x="54.7" y="54.2">PWR-SW</text>
<text x="101.8" y="64.8">AMS1117 3.3V</text>
<text x="110.8" y="61">U3</text>
<text x="223.8" y="70.1">C6</text>
<text x="235.3" y="70.1">R2</text>
<text x="223.8" y="73.3">1u</text>
<text x="235.3" y="73.3">5k6</text>
<text x="450.9" y="76.9">U1</text>
<text x="93.3" y="83.9">47u</text>
<text x="93.3" y="80.7">C3</text>
<text x="140.9" y="83.9">47u</text>
<text x="140.9" y="80.7">C4</text>
<text x="345.4" y="81.5">C11</text>
<text x="450.9" y="80.2">ATMEGA2560-16AU</text>
<text x="345.4" y="84.7">22p</text>
<text x="345.4" y="95.6">C12</text>
<text x="47.4" y="100.1">(6-12V)</text>
<text x="49.1" y="96.5">PWR</text>
<text x="345.4" y="98.8">22p</text>
<text x="364.8" y="99.8">16MHz</text>
<text x="364.8" y="96.5">X1</text>
<text x="327.9" y="119.5">C7</text>
<text x="342" y="119.5">C8</text>
<text x="356.1" y="119.5">C9</text>
<text x="327.9" y="122.7">100n</text>
<text x="342" y="122.7">100n</text>
<text x="356.1" y="122.7">100n</text>
<text x="61.4" y="131.1">H4</text>
<text x="133.7" y="131.1">H5</text>
<text x="55.5" y="133.6">Dupon 2x5</text>
<text x="127.9" y="133.6">Dupon 2x5</text>
<text x="244.5" y="136.7">UART-TTL</text>
<text x="244.5" y="133.5">H3</text>
<text x="375.5" y="142.4">C10</text>
<text x="375.5" y="145.6">100n</text>
<text x="46.6" y="237.3">10k</text>
<text x="46.6" y="234.2">R3</text>
<text x="146.1" y="237.7">ICSP</text>
<text x="148.2" y="234.1">J1</text>
<text x="251.4" y="244.7">R4</text>
<text x="263.8" y="244.7">R5</text>
<text x="276.1" y="244.7">R6</text>
<text x="288.5" y="244.7">R7</text>
<text x="300.8" y="244.7">R8</text>
<text x="251.2" y="248">1k</text>
<text x="263.5" y="248">1k</text>
<text x="275.9" y="248">1k</text>
<text x="288.2" y="248">1k</text>
<text x="300.6" y="248">1k</text>
<text x="50.8" y="263.8">C174049</text>
<text x="50.8" y="260.6">U4</text>
<text x="93.4" y="317.1">Dupon 2x10</text>
<text x="100.2" y="314.5">H6</text>
<text x="244.1" y="332.9">R9</text>
<text x="260" y="332.9">R10</text>
<text x="277.6" y="332.9">R11</text>
<text x="244.1" y="336.2">R220</text>
<text x="260" y="336.2">R220</text>
<text x="277.6" y="336.2">R150</text>
<text x="228.7" y="350.5">LED1</text>
<text x="260.5" y="350.5">LED2</text>
<text x="278.1" y="350.5">LED3</text>
</g>
<g font-size="3.2" fill="#00f">
<text x="98.5" y="29.8">3</text>
<text x="117" y="27.5">Out</text>
<text x="125.2" y="29.8">2</text>
<text x="125.2" y="26.1">4</text>
<text x="28.4" y="35.1">4</text>
<text x="103" y="31.2">In</text>
<text x="113.8" y="33" transform="rotate(-90 113.8 33)">GND</text>
<text x="117" y="31.2">Out</text>
<text x="22.1" y="40.4">B+</text>
<text x="23.3" y="36.9">B-</text>
<text x="28.4" y="38.6">3</text>
<text x="112.4" y="37.5" transform="rotate(-90 112.4 37.5)">1</text>
<text x="22.2" y="47.4">A+</text>
<text x="23.3" y="43.9">A-</text>
<text x="28.4" y="45.7">1</text>
<text x="28.4" y="42.2">2</text>
<text x="59.3" y="48.1" transform="rotate(-90 59.3 48.1)">2</text>
<text x="62.8" y="48.1" transform="rotate(-90 62.8 48.1)">4</text>
<text x="66.3" y="48.1" transform="rotate(-90 66.3 48.1)">6</text>
<text x="59.3" y="56.6" transform="rotate(-90 59.3 56.6)">1</text>
<text x="62.8" y="56.6" transform="rotate(-90 62.8 56.6)">3</text>
<text x="66.3" y="56.6" transform="rotate(-90 66.3 56.6)">5</text>
<text x="203.7" y="57.7">2</text>
<text x="23.3" y="63.3">B-</text>
<text x="28.4" y="65.1">3</text>
<text x="28.4" y="61.6">4</text>
<text x="203.7" y="64.7">1</text>
<text x="22.1" y="66.9">B+</text>
<text x="23.3" y="70.4">A-</text>
<text x="28.4" y="68.6">2</text>
<text x="117" y="69.8">Out</text>
<text x="125.2" y="68.4">4</text>
<text x="22.2" y="73.9">A+</text>
<text x="28.4" y="72.1">1</text>
<text x="98.5" y="72.1">3</text>
<text x="103" y="73.6">In</text>
<text x="113.8" y="75.3" transform="rotate(-90 113.8 75.3)">GND</text>
<text x="117" y="73.6">Out</text>
<text x="125.2" y="72.1">2</text>
<text x="112.4" y="79.8" transform="rotate(-90 112.4 79.8)">1</text>
<text x="50.4" y="92.3" transform="rotate(-90 50.4 92.3)">-</text>
<text x="57.5" y="93.4" transform="rotate(-90 57.5 93.4)">+</text>
<text x="52.7" y="139.2">1</text>
<text x="52.7" y="142.7">3</text>
<text x="57.1" y="140.6">1</text>
<text x="67.8" y="140.6">2</text>
<text x="72.3" y="139.2">2</text>
<text x="72.3" y="142.7">4</text>
<text x="125" y="139.2">1</text>
<text x="125" y="142.7">3</text>
<text x="129.5" y="140.6">1</text>
<text x="140.2" y="140.6">2</text>
<text x="144.6" y="139.2">2</text>
<text x="144.6" y="142.7">4</text>
<text x="244.7" y="142.7">1</text>
<text x="52.7" y="146.2">5</text>
<text x="52.7" y="149.8">7</text>
<text x="57.1" y="144.1">3</text>
<text x="57.1" y="147.6">5</text>
<text x="67.8" y="144.1">4</text>
<text x="67.8" y="147.6">6</text>
<text x="72.3" y="146.2">6</text>
<text x="72.3" y="149.8">8</text>
<text x="125" y="146.2">5</text>
<text x="125" y="149.8">7</text>
<text x="129.5" y="144.1">3</text>
<text x="129.5" y="147.6">5</text>
<text x="140.2" y="144.1">4</text>
<text x="140.2" y="147.6">6</text>
<text x="144.6" y="146.2">6</text>
<text x="144.6" y="149.8">8</text>
<text x="244.7" y="146.2">2</text>
<text x="244.7" y="149.8">3</text>
<text x="52.7" y="153.3">9</text>
<text x="57.1" y="151.2">7</text>
<text x="57.1" y="154.7">9</text>
<text x="65.8" y="154.7">10</text>
<text x="67.8" y="151.2">8</text>
<text x="72.3" y="153.3">10</text>
<text x="125" y="153.3">9</text>
<text x="129.5" y="151.2">7</text>
<text x="129.5" y="154.7">9</text>
<text x="138.1" y="154.7">10</text>
<text x="140.2" y="151.2">8</text>
<text x="144.6" y="153.3">10</text>
<text x="244.7" y="153.3">4</text>
<text x="244.7" y="156.8">5</text>
<text x="144.6" y="242.9">1</text>
<text x="153.2" y="242.9">2</text>
<text x="144.6" y="246.4">3</text>
<text x="144.6" y="249.9">5</text>
<text x="153.2" y="246.4">4</text>
<text x="153.2" y="249.9">6</text>
<text x="38.5" y="254.2" transform="rotate(-90 38.5 254.2)">4</text>
<text x="43.4" y="255.1" transform="rotate(-90 43.4 255.1)">4</text>
<text x="49" y="254.2" transform="rotate(-90 49 254.2)">2</text>
<text x="54" y="255.1" transform="rotate(-90 54 255.1)">2</text>
<text x="38.5" y="266.8" transform="rotate(-90 38.5 266.8)">3</text>
<text x="43.4" y="265.8" transform="rotate(-90 43.4 265.8)">3</text>
<text x="49" y="266.8" transform="rotate(-90 49 266.8)">1</text>
<text x="54" y="265.8" transform="rotate(-90 54 265.8)">1</text>
<text x="91.5" y="322.6">1</text>
<text x="111.1" y="322.6">2</text>
<text x="91.5" y="326.1">3</text>
<text x="91.5" y="329.7">5</text>
<text x="96" y="324">1</text>
<text x="96" y="327.6">3</text>
<text x="106.6" y="324">2</text>
<text x="106.6" y="327.6">4</text>
<text x="111.1" y="326.1">4</text>
<text x="111.1" y="329.7">6</text>
<text x="91.5" y="333.2">7</text>
<text x="96" y="331.1">5</text>
<text x="96" y="334.6">7</text>
<text x="106.6" y="331.1">6</text>
<text x="106.6" y="334.6">8</text>
<text x="111.1" y="333.2">8</text>
<text x="89.5" y="340.3">11</text>
<text x="91.5" y="336.7">9</text>
<text x="96" y="338.1">9</text>
<text x="96" y="341.7">11</text>
<text x="104.6" y="338.1">10</text>
<text x="104.6" y="341.7">12</text>
<text x="111.1" y="336.7">10</text>
<text x="111.1" y="340.3">12</text>
<text x="89.5" y="343.8">13</text>
<text x="89.5" y="347.3">15</text>
<text x="96" y="345.2">13</text>
<text x="104.6" y="345.2">14</text>
<text x="111.1" y="343.8">14</text>
<text x="111.1" y="347.3">16</text>
<text x="89.5" y="350.8">17</text>
<text x="96" y="348.7">15</text>
<text x="96" y="352.2">17</text>
<text x="104.6" y="348.7">16</text>
<text x="104.6" y="352.2">18</text>
<text x="111.1" y="350.8">18</text>
<text x="89.5" y="354.4">19</text>
<text x="96" y="355.8">19</text>
<text x="104.6" y="355.8">20</text>
<text x="111.1" y="354.4">20</text>
</g>
<g font-size="3.2" fill="#8d2323">
<text x="404.8" y="84.5">30</text>
<text x="412" y="85.9">RESET</text>
<text x="479" y="89.4">(AD6)PA6</text>
<text x="479" y="85.9">(AD7)PA7</text>
<text x="497.8" y="88">72</text>
<text x="497.8" y="84.5">71</text>
<text x="404.8" y="91.5">33</text>
<text x="412" y="93">XTAL2</text>
<text x="479" y="93">(AD5)PA5</text>
<text x="497.8" y="95.1">74</text>
<text x="497.8" y="91.5">73</text>
<text x="404.8" y="98.6">34</text>
<text x="412" y="100">XTAL1</text>
<text x="479" y="100">(AD3)PA3</text>
<text x="479" y="96.5">(AD4)PA4</text>
<text x="497.8" y="98.6">75</text>
<text x="404.8" y="105.7">98</text>
<text x="412" y="107.1">AREF</text>
<text x="479" y="107.1">(AD1)PA1</text>
<text x="479" y="103.5">(AD2)PA2</text>
<text x="497.8" y="105.7">77</text>
<text x="497.8" y="102.1">76</text>
<text x="402.8" y="109.2">100</text>
<text x="404.8" y="112.7">99</text>
<text x="412" y="110.6">AVCC</text>
<text x="479" y="110.6">(AD0)PA0</text>
<text x="497.8" y="109.2">78</text>
<text x="412" y="114.1">AGND</text>
<text x="455.9" y="117.7">(OC0AOC1CPCINT7)PB7</text>
<text x="497.8" y="116.2">26</text>
<text x="497.8" y="119.8">25</text>
<text x="404.8" y="123.3">10</text>
<text x="412" y="124.7">VCC</text>
<text x="464.9" y="121.2">(OC1BPCINT6)PB6</text>
<text x="464.9" y="124.7">(OC1APCINT5)PB5</text>
<text x="497.8" y="123.3">24</text>
<text x="404.8" y="126.8">31</text>
<text x="404.8" y="130.4">61</text>
<text x="464.9" y="128.2">(OC2APCINT4)PB4</text>
<text x="465.1" y="131.8">(MISOPCINT3)PB3</text>
<text x="497.8" y="130.4">22</text>
<text x="497.8" y="126.8">23</text>
<text x="404.8" y="137.4">11</text>
<text x="404.8" y="133.9">80</text>
<text x="465.1" y="135.3">(MOSIPCINT2)PB2</text>
<text x="497.8" y="133.9">21</text>
<text x="497.8" y="137.4">20</text>
<text x="404.8" y="140.9">32</text>
<text x="412" y="138.8">GND</text>
<text x="467.2" y="138.8">(SCKPCINT1)PB1</text>
<text x="469.5" y="142.3">(SSPCINT0)PB0</text>
<text x="497.8" y="140.9">19</text>
<text x="404.8" y="144.5">62</text>
<text x="404.8" y="148">81</text>
<text x="479.4" y="149.4">(A15)PC7</text>
<text x="497.8" y="148">60</text>
<text x="479.4" y="152.9">(A14)PC6</text>
<text x="497.8" y="155">58</text>
<text x="497.8" y="151.5">59</text>
<text x="479.4" y="160">(A12)PC4</text>
<text x="479.4" y="156.5">(A13)PC5</text>
<text x="497.8" y="158.6">57</text>
<text x="479.4" y="167">(A10)PC2</text>
<text x="479.4" y="163.5">(A11)PC3</text>
<text x="497.8" y="165.6">55</text>
<text x="497.8" y="162.1">56</text>
<text x="404.8" y="172.7">42</text>
<text x="481.4" y="170.6">(A9)PC1</text>
<text x="497.8" y="172.7">53</text>
<text x="497.8" y="169.2">54</text>
<text x="404.8" y="179.7">40</text>
<text x="404.8" y="176.2">41</text>
<text x="412" y="177.6">PL6</text>
<text x="412" y="174.1">PL7</text>
<text x="481.4" y="174.1">(A8)PC0</text>
<text x="497.8" y="179.7">50</text>
<text x="404.8" y="183.3">39</text>
<text x="412" y="184.7">PL4(OC5B)</text>
<text x="412" y="181.2">PL5(OC5C)</text>
<text x="481.4" y="181.2">(T0)PD7</text>
<text x="481.4" y="184.7">(T1)PD6</text>
<text x="497.8" y="183.3">49</text>
<text x="404.8" y="190.3">37</text>
<text x="404.8" y="186.8">38</text>
<text x="412" y="191.7">PL2(T5)</text>
<text x="412" y="188.2">PL3(OC5A)</text>
<text x="476.7" y="188.2">(XCK1)PD5</text>
<text x="477.9" y="191.7">(ICP1)PD4</text>
<text x="497.8" y="190.3">47</text>
<text x="497.8" y="186.8">48</text>
<text x="404.8" y="197.4">35</text>
<text x="404.8" y="193.9">36</text>
<text x="412" y="195.3">PL1(ICP5)</text>
<text x="469.1" y="195.3">(TXD1INT3)PD3</text>
<text x="497.8" y="197.4">45</text>
<text x="497.8" y="193.9">46</text>
<text x="412" y="198.8">PL0(ICP4)</text>
<text x="468.8" y="198.8">(RXD1INT2)PD2</text>
<text x="470.9" y="202.3">(SDAINT1)PD1</text>
<text x="497.8" y="200.9">44</text>
<text x="404.8" y="208">83</text>
<text x="404.8" y="204.4">82</text>
<text x="412" y="209.4">PK6(ADC14PCINT22)</text>
<text x="412" y="205.8">PK7(ADC15PCINT23)</text>
<text x="471.5" y="205.8">(SCLINT0)PD0</text>
<text x="497.8" y="204.4">43</text>
<text x="404.8" y="215">85</text>
<text x="404.8" y="211.5">84</text>
<text x="412" y="212.9">PK5(ADC13PCINT21)</text>
<text x="461.9" y="212.9">(CLKOICP3INT7)PE7</text>
<text x="497.8" y="211.5">9</text>
<text x="497.8" y="215">8</text>
<text x="404.8" y="218.5">86</text>
<text x="412" y="220">PK3(ADC11PCINT19)</text>
<text x="412" y="216.4">PK4(ADC12PCINT20)</text>
<text x="469.1" y="220">(OC3CINT5)PE5</text>
<text x="474.1" y="216.4">(T3INT6)PE6</text>
<text x="497.8" y="218.5">7</text>
<text x="404.8" y="225.6">88</text>
<text x="404.8" y="222.1">87</text>
<text x="412" y="227">PK1(ADC9PCINT17)</text>
<text x="412" y="223.5">PK2(ADC10PCINT18)</text>
<text x="469" y="227">(OC3AAIN1)PE3</text>
<text x="469.2" y="223.5">(OC3BINT4)PE4</text>
<text x="497.8" y="225.6">5</text>
<text x="497.8" y="222.1">6</text>
<text x="404.8" y="229.1">89</text>
<text x="412" y="230.5">PK0(ADC8PCINT16)</text>
<text x="469.3" y="230.5">(XCK0AIN0)PE2</text>
<text x="497.8" y="232.7">3</text>
<text x="497.8" y="229.1">4</text>
<text x="404.8" y="239.7">69</text>
<text x="404.8" y="236.2">79</text>
<text x="412" y="237.6">PJ7</text>
<text x="467.1" y="237.6">(RXD0PCIN8)PE0</text>
<text x="477.2" y="234.1">(TXD0)PE1</text>
<text x="497.8" y="236.2">2</text>
<text x="404.8" y="243.2">68</text>
<text x="412" y="244.7">PJ5(PCINT14)</text>
<text x="412" y="241.1">PJ6(PCINT15)</text>
<text x="471.4" y="244.7">(ADC7TDI)PF7</text>
<text x="497.8" y="243.2">90</text>
<text x="404.8" y="250.3">66</text>
<text x="404.8" y="246.8">67</text>
<text x="412" y="251.7">PJ3(PCINT12)</text>
<text x="412" y="248.2">PJ4(PCINT13)</text>
<text x="470.2" y="248.2">(ADC6TDO)PF6</text>
<text x="470.3" y="251.7">(ADC5TMS)PF5</text>
<text x="497.8" y="250.3">92</text>
<text x="497.8" y="246.8">91</text>
<text x="404.8" y="257.4">64</text>
<text x="404.8" y="253.8">65</text>
<text x="412" y="255.2">PJ2(XCK3PCINT11)</text>
<text x="470.7" y="255.2">(ADC4TCK)PF4</text>
<text x="497.8" y="257.4">94</text>
<text x="497.8" y="253.8">93</text>
<text x="404.8" y="260.9">63</text>
<text x="412" y="262.3">PJ0(RXD3PCINT9)</text>
<text x="412" y="258.8">PJ1(TXD3PCINT10)</text>
<text x="477.1" y="262.3">(ADC2)PF2</text>
<text x="477.1" y="258.8">(ADC3)PF3</text>
<text x="497.8" y="260.9">95</text>
<text x="404.8" y="267.9">27</text>
<text x="412" y="269.3">PH7(T4)</text>
<text x="477.1" y="269.3">(ADC0)PF0</text>
<text x="477.1" y="265.8">(ADC1)PF1</text>
<text x="497.8" y="267.9">97</text>
<text x="497.8" y="264.4">96</text>
<text x="404.8" y="275">17</text>
<text x="404.8" y="271.5">18</text>
<text x="412" y="272.9">PH6(OC2B)</text>
<text x="497.8" y="275">1</text>
<text x="404.8" y="278.5">16</text>
<text x="412" y="279.9">PH4(OC4B)</text>
<text x="412" y="276.4">PH5(OC4C)</text>
<text x="474.5" y="279.9">(TOSC1)PG4</text>
<text x="476.4" y="276.4">(OC0B)PG5</text>
<text x="497.8" y="278.5">29</text>
<text x="404.8" y="285.6">14</text>
<text x="404.8" y="282">15</text>
<text x="412" y="287">PH2(XCK2)</text>
<text x="412" y="283.5">PH3(OC4A)</text>
<text x="474.5" y="283.5">(TOSC2)PG3</text>
<text x="479.4" y="287">(ALE)PG2</text>
<text x="497.8" y="285.6">70</text>
<text x="497.8" y="282">28</text>
<text x="404.8" y="292.6">12</text>
<text x="404.8" y="289.1">13</text>
<text x="412" y="290.5">PH1(TXD2)</text>
<text x="480.7" y="290.5">(RD)PG1</text>
<text x="497.8" y="289.1">52</text>
<text x="497.8" y="292.6">51</text>
<text x="412" y="294">PH0(RXD2)</text>
<text x="480" y="294">(WR)PG0</text>
</g>
<g font-size="2.8">
<text x="414.2" y="131.8">VCC</text>
<text x="414.2" y="128.2">VCC</text>
<text x="414.2" y="135.3">VCC</text>
<text x="414.2" y="142">GND</text>
<text x="414.2" y="145.5">GND</text>
<text x="414.2" y="149">GND</text>
</g>
<g font-size="2.5" fill="#00f">
<text x="195" y="57.1" transform="rotate(-90 195 57.1)">as a Emisor RC</text>
<text x="245.2" y="65.4">4.2v(100%) a 3.2v(0%)</text>
<text x="15.9" y="76" transform="rotate(-90 15.9 76)">(6.4V a 8.4V)</text>
<text x="195" y="78.4" transform="rotate(-90 195 78.4)">n Directa Bater</text>
<text x="195" y="89.2" transform="rotate(-90 195 89.2)">Conexi</text>
</g>
<g font-size="1.8" fill="#000080">
<text x="228.6" y="353.6">KT-0603R</text>
<text x="259.3" y="353">Led Amarillo</text>
<text x="278.7" y="353">Led Verde</text>
<text x="229.3" y="356.5">Led Rojo</text>
<text x="252.9" y="368.8" transform="rotate(-90 252.9 368.8)">19-213/Y2C-CQ2R2L/3T(CY)</text>
<text x="272.3" y="368.8" transform="rotate(-90 272.3 368.8)">19-213/Y2C-CQ2R2L/3T(CY)</text>
</g>
</svg>
